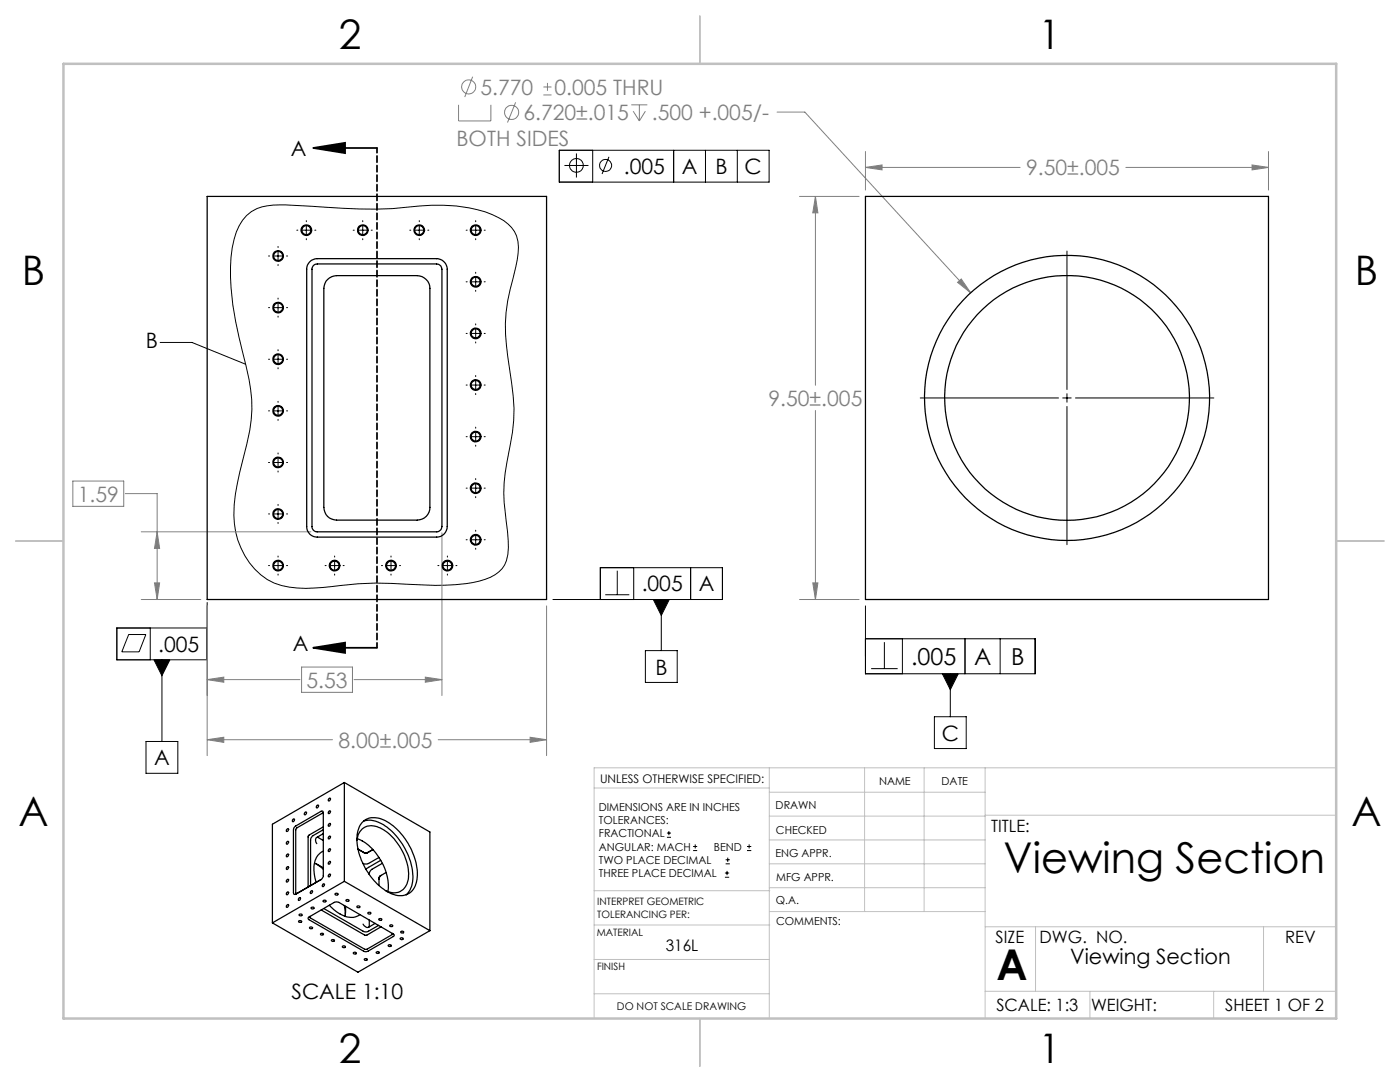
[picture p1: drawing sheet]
<svg xmlns="http://www.w3.org/2000/svg" width="279mm" height="216mm" viewBox="0 0 279 216" stroke-linecap="round" stroke-linejoin="round" font-family="sans-serif">
<g fill="none" stroke="#000" stroke-width=".2">
<path d="M111.6 30h41.9v6.3h-41.9zM112.6 33h4.8M115 30.6v4.8M118.3 30v6.3M121.5 31.3l-1.3 3.4M134.4 30v6.3M140.8 30v6.3M147.1 30v6.3M49.2 43a8.8 8.8 0 0 1 6.6-2.1l9.1 .4a85.4 85.4 0 0 0 18.9-.2 31.2 31.2 0 0 1 14.4 1.7 7.5 7.5 0 0 1 5.2 5.4 17.4 17.4 0 0 1-1 7.3 33 33 0 0 0-1.1 15.5l.4 2.7a41.5 41.5 0 0 1 .6 12.6l-.8 4.2a33.3 33.3 0 0 0-.5 13.6 20.5 20.5 0 0 1 .1 7.8 6.1 6.1 0 0 1-4.3 3.7 31.9 31.9 0 0 1-11.9 1.1 96.6 96.6 0 0 0-17 .1l-3.5 .4a21.4 21.4 0 0 1-9.7-.9 14.9 14.9 0 0 1-8-13.5 57.1 57.1 0 0 1 2.5-14.1 28.3 28.3 0 0 0-.1-15.7 73.7 73.7 0 0 1-3.1-19.7 16.8 16.8 0 0 1 2.4-9.3zM53.6 51.1h.2M54.6 51.1h1.7M55.5 49.2v.2"/>
<path d="M55.5 50.2v1.7M55.5 52.8v.2M55.5 59.5v.2M57.2 51.1h.2M59.2 45.9h.2M60.3 45.9h1.7M61.1 44v.2M61.1 45.1v1.7M61.1 47.6v.2M62.8 45.9h.2M70.5 45.9h.2M71.5 45.9h1.7"/>
<path d="M72.4 44v.2M72.4 45.1v1.7M72.4 47.6v.2M74.1 45.9h.2M81.8 45.9h.2M82.8 45.9h1.7M83.7 44v.2M83.7 45.1v1.7M83.7 47.6v.2M85.4 45.9h.2M93 56.2h.2M93 45.9h.2"/>
<path d="M94.1 56.2h1.7M94.1 45.9h1.7M94.9 44v.2M94.9 45.1v1.7M94.9 47.6v.2M94.9 54.3v.2M94.9 55.4v1.7M94.9 57.9v.2M96.6 56.2h.2M96.6 45.9h.2M212.9 50.1v27.6M32 68.3h6.3l10.7 4.4"/>
<path d="M53.6 61.4h.2M53.6 71.7h.2M54.6 61.4h1.7M54.6 71.7h1.7M55.5 60.5v1.7M55.5 63.1v.2M55.5 69.8v.2M55.5 70.8v1.7M55.5 73.4v.2M57.2 61.4h.2M57.2 71.7h.2M93 76.8h.2"/>
<path d="M93 66.5h.2M94.1 76.8h1.7M94.1 66.5h1.7M94.9 64.6v.2M94.9 65.7v1.7M94.9 68.2v.2M94.9 74.9v.2M94.9 76v1.7M94.9 78.5v.2M96.6 76.8h.2M96.6 66.5h.2M183.7 79.4h27.5"/>
<path d="M212.1 79.4h1.7M212.9 78.6v1.7M214.6 79.4h27.7M53.6 82h.2M53.6 92.3h.2M54.6 82h1.7M54.6 92.3h1.7M55.5 80.1v.2M55.5 81.1v1.7M55.5 83.7v.2M55.5 90.4v.2M55.5 91.4v1.7"/>
<path d="M55.5 94v.2M57.2 82h.2M57.2 92.3h.2M93 97.4h.2M93 87.1h.2M94.1 97.4h1.7M94.1 87.1h1.7M94.9 85.2v.2M94.9 86.3v1.7M94.9 88.8v.2M94.9 95.5v.2M94.9 96.6v1.6"/>
<path d="M94.9 99.1v.2M96.6 97.4h.2M96.6 87.1h.2M212.9 81.1v27.6M53.6 112.9h.2M53.6 102.6h.2M54.6 112.9h1.7M54.6 102.6h1.7M55.5 100.6v.3M55.5 101.7v1.7M55.5 104.2v.3M55.5 110.9v.3"/>
<path d="M55.5 112v1.7M55.5 114.5v.3M57.2 112.9h.2M57.2 102.6h.2M64.9 112.9h.2M65.9 112.9h1.7M66.8 110.9v.3M66.8 112v1.7M66.8 114.5v.3M68.5 112.9h.2M76.1 112.9h.2M77.2 112.9h1.7"/>
<path d="M78 110.9v.3M78 112v1.7M78 114.5v.3M79.7 112.9h.2M87.4 112.9h.2M88.4 112.9h1.7M89.3 110.9v.3M89.3 112v1.7M89.3 114.5v.3M91 112.9h.2M93 107.7h.2M94.1 107.7h1.7"/>
<path d="M94.9 105.8v.2M94.9 106.9v1.6M94.9 109.4v.2M96.6 107.7h.2M110.3 119.6h33.9v-6.3h-24.4v6.3M120.8 118.7h4.8M123.2 113.9v4.8M126.5 113.3v6.3M130.4 119.6h3.2l-1.6 3.2zM132 119.6v10.2M137.8 113.3v6.3M25.7 126.6h3.4l-1.3 3.5h-3.5z"/>
<path d="M30 125.3v6.4M30.7 131.7h3.2l-1.6 3.1zM32.3 131.7v16.3M41.3 120.2v11.5h-18v-6.4h18M128.8 129.8h6.3v6.4h-6.3zM172.7 120.9v13.5h33.9v-6.9h-33.9M173.8 133.4h5.3M176.5 128.1v5.3M180.1 127.5v6.9M188.1 134.4h3.1l-1.5 3.2zM189.7 134.4v8.6M192.6 127.5v6.9"/>
<path d="M199.6 127.5v6.9M29.1 148h6.4v6.3h-6.4zM186.5 143h6.3v6.4h-6.3zM133.1 167.1h.8M133.1 166.2h.8M133.5 165.8v.9M138.3 169.7h.8M138.3 168.9h.8M138.7 168.5v.8M144.7 175h.8M144.7 174.2h.8M144.8 172.4h.9"/>
<path d="M144.8 171.6h.9M145.1 173.8v.8M145.2 171.1v.9M149.1 169.7h.8M149.1 168.9h.8M149.5 168.5v.8"/>
<circle cx="115" cy="33" r="1.38"/>
<circle cx="120.9" cy="33" r="1.2"/>
</g>
<g fill="none" stroke="#808080" stroke-width=".2">
<path d="M94.3 15.3l-1.6 4.1M108.4 18.9h1.7M108.4 17.4h1.7M109.3 16.5v1.6M91.5 20.9v3.2h6.5v-3.2M102.9 20.4l-1.6 4M126 20.9h3.2M126.4 22.2l1.2 1.9M127.6 20.9v3.2M128.8 22.2l-1.2 1.9M155.1 22.4h5.5l33.1 36M159.6 39.2h11.8"/>
<path d="M162.7 39.2l.5 3.3h-1zM162.7 39.2v37.7M172.7 30.2v7.7M172.7 33.4h30.9M172.7 33.4l3.3-.5v1zM224.7 33.4h28.5M249.9 32.9l3.3 .5-3.3 .5zM253.2 30.2v7.7M191.1 56.3l.7-.6 1.9 2.7zM14.5 96h10.2v5h-10.2zM25 98.5h6.4v21.1M162.7 81.9v37.7"/>
<path d="M28.2 119.6h11.9M28.2 106.1h33.9M30.8 116.3h1.1l-.5 3.3zM31.4 106.1l.5 3.3h-1.1zM88.2 106.3v32.5M159.6 119.6h11.8M162.2 116.3h1l-.5 3.3zM41.3 135.6l3.4-.5v1zM41.3 120.9v29.9M41.3 135.6h18.6M60.2 133.1h10.1v5h-10.1zM70.7 135.6h17.5"/>
<path d="M84.9 135.1l3.3 .5-3.3 .5zM109.1 120.9v29.9M41.3 147.6l3.4-.5v1zM41.3 147.6h25.1M87.5 147.6h21.6M105.8 147.1l3.3 .5-3.3 .5z"/>
<circle cx="93.5" cy="17.3" r="1.4"/>
<circle cx="102.1" cy="22.4" r="1.41"/>
</g>
<path d="M62.5 29.5l6.4-1v2.1zM62.5 29.5h12.7M62.5 129.3l6.4-1.1v2.1zM62.5 129.3h12.7" fill="none" stroke="#000" stroke-width=".35"/>
<path d="M75.2 29.5v99.7" fill="none" stroke="#000" stroke-width=".35" stroke-dasharray="1.3 .6" stroke-dashoffset=".3"/>
<g fill="none" stroke="#c0c0c0" stroke-width=".2">
<path d="M118.6 157.2h34.9M153.5 153.2v50M153.5 158.1h43.1M172.5 153.2v28.7M184.4 153.2v28.7M196.6 153.2v50M266.7 153.2h-148.1v50M118.6 177.7h35M153.5 167.6h43.1M153.5 162.8h43.1M153.5 172.4h43.1M153.5 177.1h43.1"/>
<path d="M196.6 162.7h70.1M118.6 198.3h34.9M118.6 191.5h34.9M118.6 184.6h35M153.6 181.9h43M196.6 197.8h70.1M196.6 184.9h70.1M206.7 184.9v12.9M217.5 197.8v5.4M242.2 197.8v5.4M252.2 184.9v12.9"/>
</g>
<path d="M139.7 3.2v9.5M3.1 107.9h9.6M266.7 107.9h9.5M139.7 203.2v9.6" fill="none" stroke="#c0c0c0" stroke-width=".25"/>
<path d="M12.7 12.7h254v190.5h-254z" fill="none" stroke="#c0c0c0" stroke-width=".5"/>
<g fill="#000">
<path d="M62.5 29.5l6.4-1v2.1zM62.5 129.3l6.4-1.1v2.1z"/>
<path d="M30.7 131.7l1.6 3.1 1.6-3.1zM130.4 119.6l1.6 3.2 1.6-3.2zM188.1 134.4l1.6 3.2 1.5-3.2z"/>
</g>
<path d="M30.8 116.3h1.1l-.5 3.3zM31.4 106.1l.5 3.3h-1.1zM41.3 147.6l3.4-.5v1zM105.8 147.1l3.3 .5-3.3 .5zM84.9 135.1l3.3 .5-3.3 .5zM41.3 135.6l3.4-.5v1zM191.1 56.3l2.6 2.1-1.9-2.7zM249.9 32.9l3.3 .5-3.3 .5zM172.7 33.4l3.3-.5v1zM162.7 39.2l.5 3.3h-1zM162.2 116.3h1l-.5 3.3z" fill="#808080"/>
<g fill="none" stroke="#000" stroke-width=".25">
<path d="M41.3 39.2h67.8v80.4h-67.8zM172.7 39.2h80.5v80.4h-80.5zM61.8 52.2a2.32 2.32 0 0 1 1.5-.6h23.8a2.17 2.17 0 0 1 2.2 2.1v51.4a2.11 2.11 0 0 1-2.2 2.1h-23.8a2.05 2.05 0 0 1-2.1-2.1v-51.4a1.93 1.93 0 0 1 .6-1.5zM62.5 53l.8-.3h23.8a1.09 1.09 0 0 1 1.1 1v51.4a1.09 1.09 0 0 1-1.1 1h-23.8a1.02 1.02 0 0 1-1-1v-51.6zM65.4 55.8a2.71 2.71 0 0 1 1.8-.8h16.1a2.59 2.59 0 0 1 2.5 2.5v43.7a2.53 2.53 0 0 1-2.5 2.6h-16.1a2.53 2.53 0 0 1-2.6-2.6v-43.7a2.72 2.72 0 0 1 .8-1.7zM65.6 159.4l.2-.2a.28 .28 0 0 1 .1 .4 .28 .28 0 0 1-.4 .1zM68.7 156.1l17.1 9.9v19.7M68.7 156.1v19.8M68.7 156.1l-14.3 8.4v19.7M57.2 165.6l.2-.3a.26 .26 0 0 1 .1 .4 .26 .26 0 0 1-.4 .1zM57.2 168.1l.2-.2a.27 .27 0 0 1 .1 .3 .27 .27 0 0 1-.4 .1zM57.2 170.6l.2-.2a.27 .27 0 0 1 .1 .4 .27 .27 0 0 1-.4 .1z"/>
<path d="M57.2 173.1l.2-.2a.27 .27 0 0 1 .1 .4 .27 .27 0 0 1-.4 .1zM57.2 175.6l.2-.2a.27 .27 0 0 1 .1 .4 .27 .27 0 0 1-.4 .1zM57.2 178.2l.2-.3a.27 .27 0 0 1 .1 .4 .27 .27 0 0 1-.4 .1zM58.4 163.6l.1-.2a.24 .24 0 0 1 .2 .4 .24 .24 0 0 1-.4 .1zM58.8 165l5.3-3.1a.28 .28 0 0 1 .3 0 .28 .28 0 0 1 .1 .2v12.9l-.4 .5-5.1 2.9a.3 .3 0 0 1-.3 0 .3 .3 0 0 1-.1-.2v-12.6zM59.7 179.2l.1-.1a.26 .26 0 0 1 .1 .4 .26 .26 0 0 1-.4 .1zM60.9 162.1l.1-.1a.24 .24 0 0 1 .1 .4 .24 .24 0 0 1-.4 0zM62 177.8l.2-.1a.28 .28 0 0 1 .1 .4 .28 .28 0 0 1-.4 .1zM62.8 172.3l1.7 .9M63.1 172.4l1.4 1.1M63.2 160.8a.18 .18 0 0 1 .2-.2 .18 .18 0 0 1 .2 .3 .26 .26 0 0 1-.2 .3 .26 .26 0 0 1-.3-.1zM63.4 167l1.1 .7"/>
<path d="M64.4 176.5l.2-.1a.26 .26 0 0 1 .1 .3 .26 .26 0 0 1-.4 .1zM64.5 165.6l-2.2 1.3-.3 .6v9.2M64.5 165l-2.8 1.6-.2 .3v10.1M64.5 162.4l-.2-.1-5.2 3.1v12.9l5-2.8M64.5 169.9a3.5 3.5 0 0 0-1.8 3.8l.4 2.4M64.5 166.3l-1.3 .8a.84 .84 0 0 0 0 1.2M64.6 179.6h.1a.24 .24 0 0 1 .3 0 .24 .24 0 0 1 .1 .3l-.2 .1a.25 .25 0 0 1-.3 0 .25 .25 0 0 1-.1-.3zM65.6 174.5l.2-.1a.28 .28 0 0 1 .1 .4 .28 .28 0 0 1-.4 0zM65.6 172l.2-.1a.26 .26 0 0 1 .1 .3 .26 .26 0 0 1-.4 .1zM65.6 169.5l.2-.2a.28 .28 0 0 1 .1 .4 .28 .28 0 0 1-.4 .1zM65.6 166.9l.2-.1a.26 .26 0 0 1 .1 .4 .26 .26 0 0 1-.4 .1zM65.6 164.4l.2-.1a.28 .28 0 0 1 .1 .4 .28 .28 0 0 1-.4 0z"/>
<path d="M65.6 161.9l.2-.1a.26 .26 0 0 1 .1 .3 .26 .26 0 0 1-.4 .1zM67 178.3a.3 .3 0 0 1 .3-.1 .3 .3 0 0 1 .2 .3l-.2 .1a.24 .24 0 0 1-.3 0 .24 .24 0 0 1-.1-.3zM68.7 175.9l17.1 9.8M68.7 175.9l-14.3 8.3M69.1 179.6l.2-.1a.22 .22 0 0 1 .3 0 .22 .22 0 0 1 0 .3h-.2a.22 .22 0 0 1-.3 0 .22 .22 0 0 1 0-.2zM71.2 167.7a2.99 2.99 0 0 1 4.7-2.5 11.2 11.2 0 0 1 5.6 10.2 2.96 2.96 0 0 1-4.4 2.4M71.3 167.3a10.9 10.9 0 0 1 6.1 10.6M71.4 169.4l1.3 .8 .6-.1 1.1-.6-1.5 .8zM72.2 164.2a3.9 3.9 0 0 1 5.2-.1 12.9 12.9 0 0 1 5.8 11.4 3.4 3.4 0 0 1-5.3 2.8 12.7 12.7 0 0 1-6.6-12.1l.4-1.2zM72.6 163.8a5.4 5.4 0 0 1 4.9 1.5 12.6 12.6 0 0 1 4.8 11 3.8 3.8 0 0 1-1.2 2.2M75.6 171.1l-2.3 1.3-.9-.1M76 171.7l-3 1.7"/>
<path d="M76.1 174.7l-.3 .3-.2 .4M76.3 172.3l-2.2 1.2-.3 .5-.1 .5M77 174.1l-1.3 .8-.1 1.8M54.4 184.2l17 9.8 14.4-8.3M57.2 180.7l.2-.2a.27 .27 0 0 1 .1 .4 .27 .27 0 0 1-.4 0zM59.6 183.8l.2-.1a.22 .22 0 0 1 .3 0 .22 .22 0 0 1 0 .3h-.2a.22 .22 0 0 1-.2 0 .22 .22 0 0 1-.1-.2zM59.7 182.5l.1-.1a.25 .25 0 0 1 .3 0 .25 .25 0 0 1 .1 .3h-.1a.25 .25 0 0 1-.3 0 .25 .25 0 0 1-.1-.2zM61.5 183.1l5.2-3 .7-.1 11.1 6.4a.26 .26 0 0 1 .2 .2 .26 .26 0 0 1-.2 .3l-5.1 2.9-.5 .1-11.2-6.4-.2-.2zM61.8 185.1l.3-.1a.2 .2 0 0 1 .3 0 .2 .2 0 0 1-.2 .3l-.4-.1zM61.9 182.8v.3l10.9 6.3h.4l5.2-3-.1-.2M62.1 181.1l.1-.1a.26 .26 0 0 1 .3 0 .26 .26 0 0 1 .2 .3h-.2a.25 .25 0 0 1-.3 .1 .25 .25 0 0 1-.1-.3zM64 186.3h.1a.26 .26 0 0 1 .3-.1 .26 .26 0 0 1 .1 .3h-.1a.28 .28 0 0 1-.3 .1 .28 .28 0 0 1-.1-.3z"/>
<path d="M64.1 181.6l8.8 5h.3l2.9-1.7M64.6 181.3l8 4.6h.8l2.2-1.3M65.7 180.6a5.6 5.6 0 0 0 5.3 2.3l.8-.4M66.2 187.5h.1a.23 .23 0 0 1 .3 0 .23 .23 0 0 1 .1 .3l-.2 .1a.24 .24 0 0 1-.3-.1 .24 .24 0 0 1 0-.3zM68.4 188.8l.1-.1a.24 .24 0 0 1 .3 .1 .24 .24 0 0 1 .1 .3h-.2a.22 .22 0 0 1-.3 0 .22 .22 0 0 1 0-.3zM68.7 180.7l.2 1.8M68.9 180.8v2M70.5 190.1l.2-.1a.24 .24 0 0 1 .3 0 .24 .24 0 0 1 0 .3v.1a.28 .28 0 0 1-.3 0 .28 .28 0 0 1-.2-.3zM71.2 180.9l.3-.1a.2 .2 0 0 1 .3 0 .2 .2 0 0 1-.1 .3l-.4-.1zM72.7 191.3h.1a.26 .26 0 0 1 .3-.1 .26 .26 0 0 1 .2 .3l-.2 .1a.23 .23 0 0 1-.3 0 .23 .23 0 0 1-.1-.3zM73.4 182.1h.1a.29 .29 0 0 1 .3-.1 .29 .29 0 0 1 .2 .3l-.1 .1a.25 .25 0 0 1-.3 0 .25 .25 0 0 1-.2-.3zM73.7 183.6v1.3"/>
<path d="M74.9 184.3l-1.3 .7a.97 .97 0 0 1-1.1-.6M75.1 190l.1-.1a.26 .26 0 0 1 .3 0 .26 .26 0 0 1 .2 .2l-.2 .1a.28 .28 0 0 1-.3 .1 .28 .28 0 0 1-.1-.3zM75.6 183.3h.2a.22 .22 0 0 1 .4 .1 .22 .22 0 0 1-.2 .3 .24 .24 0 0 1-.3-.1 .24 .24 0 0 1-.1-.3zM77.5 188.6l.2-.1a.21 .21 0 0 1 .3 0 .21 .21 0 0 1 0 .3h-.1a.25 .25 0 0 1-.3 .1 .25 .25 0 0 1-.1-.3zM77.8 184.6l.2-.1a.24 .24 0 0 1 .3 .1 .24 .24 0 0 1 0 .3h-.2a.22 .22 0 0 1-.2 0 .22 .22 0 0 1-.1-.3zM79.9 187.2l.1-.1a.23 .23 0 0 1 .3 0 .23 .23 0 0 1 .1 .3l-.2 .1a.24 .24 0 0 1-.3 0 .24 .24 0 0 1 0-.3zM80 185.9l.2-.1a.24 .24 0 0 1 .3 0 .24 .24 0 0 1 0 .3l-.1 .1a.28 .28 0 0 1-.3 0 .28 .28 0 0 1-.1-.3z"/>
<circle cx="55.5" cy="51.1" r="1.06"/>
<circle cx="55.5" cy="51.1" r=".91"/>
<circle cx="61.1" cy="45.9" r="1.06"/>
<circle cx="61.1" cy="45.9" r=".91"/>
<circle cx="72.4" cy="45.9" r="1.06"/>
<circle cx="72.4" cy="45.9" r=".91"/>
<circle cx="83.7" cy="45.9" r=".91"/>
<circle cx="83.7" cy="45.9" r="1.06"/>
<circle cx="94.9" cy="56.2" r=".9"/>
<circle cx="94.9" cy="45.9" r=".9"/>
<circle cx="94.9" cy="45.9" r="1.06"/>
<circle cx="94.9" cy="56.2" r="1.06"/>
<circle cx="55.5" cy="71.7" r="1.06"/>
<circle cx="55.5" cy="61.4" r="1.06"/>
<circle cx="55.5" cy="61.4" r=".91"/>
<circle cx="55.5" cy="71.7" r=".9"/>
<circle cx="94.9" cy="66.5" r=".9"/>
<circle cx="94.9" cy="76.8" r=".89"/>
<circle cx="94.9" cy="66.5" r="1.06"/>
<circle cx="94.9" cy="76.8" r="1.06"/>
<circle cx="213" cy="79.4" r="24.4"/>
<circle cx="213" cy="79.4" r="28.5"/>
<circle cx="55.5" cy="92.3" r="1.06"/>
<circle cx="55.5" cy="82" r="1.06"/>
<circle cx="55.5" cy="82" r=".9"/>
<circle cx="55.5" cy="92.3" r=".9"/>
<circle cx="94.9" cy="97.4" r=".89"/>
<circle cx="94.9" cy="87.1" r=".89"/>
<circle cx="94.9" cy="87.1" r="1.06"/>
<circle cx="94.9" cy="97.4" r="1.05"/>
<circle cx="55.5" cy="102.6" r="1.06"/>
<circle cx="55.5" cy="112.9" r="1.06"/>
<circle cx="55.5" cy="112.9" r=".9"/>
<circle cx="55.5" cy="102.6" r=".9"/>
<circle cx="66.8" cy="112.9" r=".9"/>
<circle cx="66.8" cy="112.9" r="1.06"/>
<circle cx="78" cy="112.9" r="1.06"/>
<circle cx="78.1" cy="112.9" r=".9"/>
<circle cx="89.3" cy="112.9" r="1.06"/>
<circle cx="89.3" cy="112.9" r=".9"/>
<circle cx="94.9" cy="107.7" r=".89"/>
<circle cx="94.9" cy="107.7" r="1.06"/>
</g>
<g font-size="8.5">
<text x="200.3" y="174.2">Viewing Section</text>
<text x="198.9" y="195.5">A</text>
</g>
<g font-size="8.1">
<text x="67.6" y="9.7">2</text>
<text x="207.3" y="9.7">1</text>
<text x="4.4" y="57">B</text>
<text x="270.4" y="57">B</text>
<text x="3.7" y="164.9">A</text>
<text x="269.7" y="164.9">A</text>
<text x="67.6" y="212.2">2</text>
<text x="207.3" y="212.2">1</text>
</g>
<g font-size="4.7">
<text x="181.8" y="132.7">.005</text>
<text x="194.4" y="132.7">A</text>
<text x="201.8" y="132.7">B</text>
</g>
<g font-size="4.2" fill="#808080">
<text x="95.9" y="18.9">5.770</text>
<text x="104.5" y="24">6.720±.015</text>
<text x="110.6" y="18.9">0.005 THRU</text>
<text x="130.1" y="24">.500 +.005/-</text>
<text x="91.1" y="29.1">BOTH SIDES</text>
<text x="204.8" y="35">9.50±.005</text>
<text x="153.4" y="81">9.50±.005</text>
<text x="15.5" y="100.1">1.59</text>
<text x="61.2" y="137.2">5.53</text>
<text x="67.6" y="149.2">8.00±.005</text>
</g>
<g font-size="4.2">
<text x="58" y="31.1">A</text>
<text x="124.5" y="34.7">.005</text>
<text x="136.1" y="34.7">A</text>
<text x="142.8" y="34.7">B</text>
<text x="148.6" y="34.7">C</text>
<text x="29.1" y="69.5">B</text>
<text x="128.1" y="118">.005</text>
<text x="139.5" y="118">A</text>
<text x="31.6" y="130.1">.005</text>
<text x="58.5" y="130">A</text>
<text x="130.8" y="134.6">B</text>
<text x="188" y="147.8">C</text>
<text x="30.8" y="152.7">A</text>
<text x="213.6" y="192.4">Viewing Section</text>
<text x="58.2" y="199.4">SCALE 1:10</text>
</g>
<g font-size="3.4">
<text x="197.8" y="166">TITLE:</text>
<text x="198.7" y="188.1">SIZE</text>
<text x="207.5" y="188.1">DWG. NO.</text>
<text x="256.5" y="188.2">REV</text>
<text x="198.8" y="201.7">SCALE: 1:3</text>
<text x="217.7" y="201.8">WEIGHT:</text>
<text x="244.5" y="201.7">SHEET 1 OF 2</text>
</g>
<text font-size="3.2" x="132.9" y="189.8">316L</text>
<text font-size="2.4" x="119.8" y="156.2">UNLESS OTHERWISE SPECIFIED:</text>
<g font-size="2.2">
<text x="119.5" y="161.8">DIMENSIONS ARE IN INCHES</text>
<text x="154.8" y="161.4">DRAWN</text>
<text x="175.4" y="156.6">NAME</text>
<text x="187.9" y="156.7">DATE</text>
<text x="119.5" y="164.4">TOLERANCES:</text>
<text x="119.5" y="167.1">FRACTIONAL</text>
<text x="154.9" y="166.3">CHECKED</text>
<text x="119.5" y="169.7">ANGULAR: MACH</text>
<text x="119.5" y="172.4">TWO PLACE DECIMAL</text>
<text x="142.5" y="169.7">BEND</text>
<text x="154.8" y="171">ENG APPR.</text>
<text x="119.5" y="175">THREE PLACE DECIMAL</text>
<text x="154.9" y="175.7">MFG APPR.</text>
<text x="154.9" y="180.4">Q.A.</text>
<text x="154.9" y="184.6">COMMENTS:</text>
</g>
<text font-size="2.1" x="123.1" y="201.6">DO NOT SCALE DRAWING</text>
<g font-size="2">
<text x="119.2" y="180.6">INTERPRET GEOMETRIC</text>
<text x="119.2" y="183.1">TOLERANCING PER:</text>
<text x="119.1" y="186.7">MATERIAL</text>
<text x="119.1" y="193.5">FINISH</text>
</g>
</svg>
